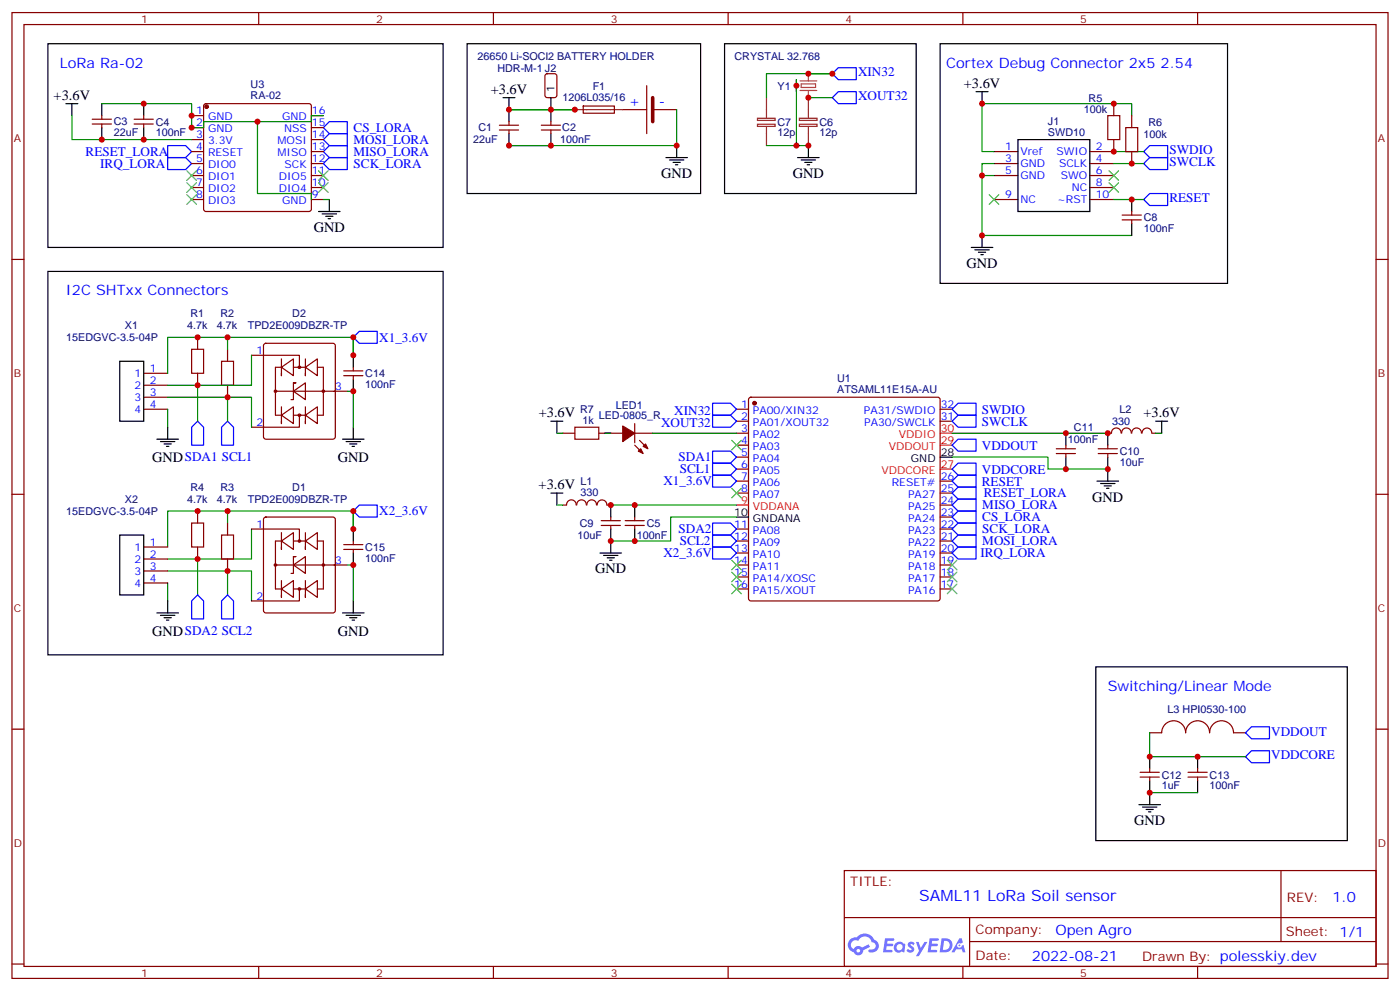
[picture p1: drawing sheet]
<svg xmlns="http://www.w3.org/2000/svg" width="412mm" height="292mm" viewBox="0 0 412 292" stroke-linecap="round" stroke-linejoin="round" font-family="sans-serif">
<g fill="none" stroke="#870000" stroke-width=".35">
<path d="M3.5 3.7h405.4v284.3h-405.4zM7.1 7.2h398.2v277.3h-398.2zM76.2 3.7v3.5M145.3 3.7v3.5M214.5 3.7v3.5M283.6 3.7v3.5M352.8 3.7v3.5M3.5 76.4h3.6M405.3 76.4h3.6M3.5 145.5h3.6M405.3 145.5h3.6M3.5 214.7h3.6"/>
<path d="M405.3 214.7h3.6M248.7 256.3h156.6v28.2h-156.6zM377.3 256.3v20.9M248.7 270.1h156.5M285.6 277.2h119.6M285.6 270.1v14.2M3.5 283.8h3.6M76.2 284.5v3.5M145.3 284.5v3.5M214.5 284.5v3.5M283.6 284.5v3.5M352.8 284.5v3.5"/>
<path d="M405.3 283.8h3.6"/>
</g>
<g fill="#5487ff">
<path d="M267.7 277.5a1.22 1.22 0 0 1 1.7 .2l-.4 .6a.47 .47 0 0 0-.3-.4 .47 .47 0 0 0-.5 .2l.1 .2a1.14 1.14 0 0 1 .8 1.8 1.14 1.14 0 0 1-1.9 0l-.2-.2 .5-.6 .7 .5a.29 .29 0 0 0 .3-.3 .29 .29 0 0 0-.2-.3 1.04 1.04 0 0 1-.6-1.7z"/>
<path d="M260.7 276.2h2.4l.3 .2-.2 .5-1.8 .1-.1 .8h1.5l.3 .4-.3 .4h-1.6l-.2 1.1h1.7l.2 .3-.2 .3-2.6 .1z"/>
<path d="M273.8 276.2h2.4l.3 .2-.1 .5-1.8 .1-.2 .8h1.6l.3 .4-.4 .4-1.6-.1-.1 1.1 1.7 .1 .2 .3-.2 .3-2.6 .1z"/>
<path d="M282.6 276.2h.7l.3 1.3-.6 .3a.69 .69 0 0 0-1 .3 .69 .69 0 0 0 .4 .9 .69 .69 0 0 0 .9-.6l.5-.2 .6 2.2h-.8l-.2-.9h-1.8l-.5 .9h-.8z"/>
<path d="M269.8 277.3h.8l.6 1.8 1.1-1.8h.9l-2.6 4.2h-.8l.9-1.5z"/>
<path d="M277.4 276.2l-.6 4.2h1.3a2.11 2.11 0 0 0 2.5-2.1 2.11 2.11 0 0 0-2.5-2.1zM278.1 277a1.39 1.39 0 0 1 1.7 1.4 1.39 1.39 0 0 1-1.8 1.2h-.3z"/>
<path d="M263.7 277.8a1.54 1.54 0 0 0-.1 2.2 1.54 1.54 0 0 0 2.2 .1l.6 .3 .3-2.3-.2-.3h-.4a1.49 1.49 0 0 0-2.4 0zM264 278.8a.94 .94 0 0 1 1.8 0 .94 .94 0 0 1-1.8 0z"/>
<path d="M250.4 276.6a2.18 2.18 0 0 0 1.1 3.7 1.44 1.44 0 0 0 1.6 .9 1.44 1.44 0 0 0 1.2-1.4l2-1.1-.5-.7-1.9 1a1.47 1.47 0 0 0-2.4 .4 1.39 1.39 0 0 1-.7-1.9 1.39 1.39 0 0 1 2-.5 2.12 2.12 0 0 1 2.2-1.3 2.12 2.12 0 0 1 1.9 1.7 1.14 1.14 0 0 1 1.1 1.4 1.14 1.14 0 0 1-1.7 .7 .43 .43 0 0 0-.5 .4 .43 .43 0 0 0 .4 .5 1.98 1.98 0 0 0 2.5-1.2 1.98 1.98 0 0 0-1.2-2.6 3.1 3.1 0 0 0-5.3-.6l-.9 .1zM252.3 279.9a.55 .55 0 0 1 1.1 0 .55 .55 0 0 1-1.1 0z"/>
<circle cx="282.6" cy="278.3" r=".26"/>
</g>
<g fill="none" stroke="#870000" stroke-width=".35">
<path d="M56.4 34h3.6M56.4 37.6h3.6M60.2 30.7l.5-.2h30.3l.5 .2 .2 .5v30.4l-.2 .5-.5 .2h-30.3l-.5-.3-.2-.4v-30.4zM91.7 34h3.5M91.7 37.6h3.5M56.4 41.1h3.6M56.4 44.6h3.6M56.4 48.2h3.6M56.4 51.7h3.6M56.4 55.2h3.6M56.4 58.7h3.6M91.7 41.1h3.5"/>
<path d="M91.7 44.6h3.5M91.7 48.2h3.5M91.7 51.7h3.5M91.7 55.2h3.5M91.7 58.7h3.5M292.8 44.6h7.1M292.8 48.2h7.1M292.8 51.7h7.1M292.8 58.7h7.1M321 44.6h7.1M321 48.2h7.1M321 51.7h7.1"/>
<path d="M321 55.2h7.1M321 58.7h7.1M58.2 99.3v3.5M56.4 102.8h3.6v7.1h-3.6zM58.2 109.9v3.5M65.3 106.4h3.5v7h-3.5zM67 102.8v3.6M67 113.4v3.5M74.1 104.6h14.1v3.5M77.8 101.3l.5-.2h19.8l.5 .2 .2 .5v26.8l-.3 .5-.4 .2h-19.8l-.5-.2-.2-.5v-26.8zM81.1 115.2h17.7h-.4M82.9 108.1l3.5-2.4v4.9z"/>
<path d="M82.9 105.7v4.9v-.7M82.9 119.8v4.9v-.7M82.9 108.1h-1.8v14.1h1.8M86.4 115.2l3.6-2.5v5zM86.4 112.7h.7h-.7v5h-.7M86.4 108.1h3.6M90 108.1l3.5-2.4v4.9zM90 105.7v4.9v-.7M90 119.8v4.9v-.7M93.5 108.1h1.7v14.1h-1.7M98.8 115.2h3.5M220.7 117.2l.5-.3h55l.5 .3 .2 .5v58.5l-.2 .5-.5 .2h-55l-.5-.2-.2-.5v-58.5z"/>
<path d="M82.9 122.2l3.5-2.4v4.9zM86.4 122.2h3.6M88.2 122.2v3.6h-14.1M90 122.2l3.5-2.4v4.9zM217 120.5h3.5M217 124h3.5M217 127.5h3.5M217 131.1h3.5M217 134.6h3.5M217 138.1h3.5M276.9 120.5h3.6M276.9 124h3.6"/>
<path d="M217 141.6h3.5M217 145.2h3.5M217 155.8h3.5M217 159.3h3.5M276.9 141.6h3.6M276.9 145.2h3.6M276.9 155.8h3.6M276.9 159.3h3.6M276.9 152.2h3.6M276.9 148.7h3.6M217 162.8h3.5M217 166.3h3.5"/>
<path d="M217 169.9h3.5M217 173.4h3.5M276.9 162.8h3.6M276.9 166.3h3.6M276.9 169.9h3.6M276.9 173.4h3.6"/>
<circle cx="81.1" cy="115.2" r=".35"/>
<circle cx="88.2" cy="108.1" r=".35"/>
<circle cx="95.3" cy="115.2" r=".35"/>
<circle cx="88.2" cy="122.2" r=".35"/>
</g>
<g fill="#870000" stroke="#870000" stroke-width=".35">
<circle cx="222.2" cy="118.7" r=".53"/>
<circle cx="60.9" cy="31.4" r=".53"/>
</g>
<path d="M276.9 138.1h3.6M276.9 131.1h3.6M276.9 127.5h3.6M217 148.7h3.5" fill="none" stroke="#f00" stroke-width=".35"/>
<g fill="none" stroke="#000" stroke-width=".35">
<path d="M14.1 12.9h116.4v59.9h-116.4zM19.4 30.5h3.5M21.2 30.5v3.5M97 58.7v3.6M299.9 41.1h21.1v21.2h-21.1zM93.8 62.3h6.4M94.9 63h4.2M96 63.7h2.1M96.7 64.4h.7M46.2 129.3h6.4M47.3 130h4.2M48.3 130.7h2.1"/>
<path d="M49 131.4h.7M49.4 125.8v3.5M276.9 134.6h3.6M217 152.2h3.5"/>
</g>
<path d="M95.2 37.6l1.8-1.8h5.3v3.5h-5.3zM49.4 46.4h5.3l1.7 1.8-1.7 1.7h-5.3zM49.4 42.9h5.3l1.7 1.7-1.7 1.8h-5.3zM95.2 41.1l1.8-1.8h5.3v3.6h-5.3zM95.2 44.6l1.8-1.7h5.3v3.5h-5.3zM95.2 48.2l1.8-1.8h5.3v3.5h-5.3zM58.2 124l1.8 1.8v5.3h-3.6v-5.3zM67 124l1.8 1.8v5.3h-3.5v-5.3z" fill="none" stroke="#00f" stroke-width=".35"/>
<path d="M55 53.8l2.9 2.8M55 57.3l2.9 2.8M57.9 53.8l-2.9 2.8M57.9 57.3l-2.9 2.8M93.8 53.8l2.9 2.8M93.8 50.3l2.9 2.8M96.7 53.8l-2.9 2.8M96.7 50.3l-2.9 2.8" fill="none" stroke="#3c3" stroke-width=".35"/>
<path d="M235.7 23.8h4.9M235.7 26.6h4.9M236 24.7h4.2v1.1h-4.2zM238.1 21.7v2.1M238.1 26.6v2.2" fill="none" stroke="#a64a4a" stroke-width=".35"/>
<g fill="#a64a4a">
<circle cx="238.1" cy="21.7" r=".18"/>
<circle cx="238.1" cy="28.8" r=".18"/>
</g>
<circle cx="234.6" cy="25.2" r=".18" fill="#870000"/>
<g fill="none" stroke="#000" stroke-width=".35">
<path d="M137.6 12.9h68.8v44.1h-68.8zM213.4 12.9h56.5v44.1h-56.5zM276.9 12.9h84.7v70.5h-84.7zM30 30.5v3.5M30 37.6v3.5M42.3 30.5v3.5M42.3 37.6v3.5M148.2 28.8h3.5M149.9 28.8v7M149.9 39.3v3.6M162.3 28.8v7M162.3 39.3v3.6"/>
<path d="M234.6 23.5v3.5M287.5 27h3.5M289.3 27v3.5M196.1 46.4h6.4M197.2 47.1h4.2M198.3 47.8h2.1M199 48.5h.7M199.3 42.9v3.5M234.9 46.4h6.4M236 47.1h4.2M237.1 47.8h2.1M237.8 48.5h.7"/>
<path d="M238.1 42.9v3.5M333.4 58.7v3.6M14.1 79.9h116.4v112.9h-116.4zM286.1 72.8h6.4M287.2 73.6h4.2M288.2 74.3h2.1M288.9 75h.7M289.3 69.3v3.5M333.4 65.8v3.5M35.3 106.4h7v17.6h-7zM104.1 104.6v3.5M104.1 111.7v3.5"/>
<path d="M100.9 129.3h6.3M102 130h4.2M103 130.7h2.1M103.7 131.4h.7M104.1 125.8v3.5M162.3 124h3.5M164 124v3.5M314 127.5v3.6M314 134.6v3.5M326.3 127.5v3.6M326.3 134.6v7M340.4 124h3.6"/>
<path d="M342.2 124v3.5M35.3 157.5h7v17.7h-7zM104.1 155.8v3.5M162.3 145.2h3.5M164 145.2v3.5M179.9 148.7v3.5M179.9 155.8v7M187 148.7v3.5M187 155.8v3.5M323.1 141.6h6.4M324.2 142.3h4.2M325.3 143.1h2.1"/>
<path d="M326 143.8h.7M49.4 176.9v3.5M104.1 162.8v3.5M104.1 176.9v3.5M176.7 162.8h6.4M177.8 163.5h4.2M178.9 164.2h2.1M179.6 164.9h.7M46.2 180.4h6.4M47.3 181.2h4.2M48.3 181.9h2.1M49 182.6h.7"/>
<path d="M100.9 180.4h6.3M102 181.2h4.2M103 181.9h2.1M103.7 182.6h.7M322.8 196.3h74.1v51.2h-74.1zM335.5 236.9h6.3M336.5 237.6h4.3M337.6 238.3h2.1M338.3 239h.7M338.7 222.8v3.5M338.7 229.8v7.1M352.8 222.8v3.5"/>
<path d="M352.8 229.8v3.6"/>
</g>
<g fill="none" stroke="#870000" stroke-width=".35">
<path d="M27.2 36.5h5.6M27.2 35.1h5.6M30 34v1.1M30 36.5v1.1M39.5 36.5h5.7M39.5 35.1h5.7M42.3 34v1.1M42.3 36.5v1.1M147.1 38.3h5.7M147.1 36.9h5.7M149.9 35.8v1.1M149.9 38.3v1"/>
<path d="M159.5 38.3h5.6M159.5 36.9h5.6M160.7 21.9l.5-.2h2.1l.7 .4v5.9l-.4 .7-2.4 .1-.6-.5-.1-5.9zM162.3 35.8v1.1M162.3 38.3v1M171.8 31.2h9.1l.1 2.1h-9.2zM183.4 32.3h7.1M190.5 25.2v14.1M192.3 32.3h7M326.3 34h3.5v7.1h-3.5zM328.1 30.5v3.5M331.6 37.6h3.5v7h-3.5z"/>
<path d="M333.4 34v3.6M328.1 41.1v3.5M333.4 44.6v3.6M330.6 64.7h5.6M330.6 63.3h5.6M333.4 62.3v1M333.4 64.7v1.1M42.3 109.9h7.1M42.3 113.4h7.1M42.3 116.9h7.1M101.2 110.6h5.7M101.2 109.2h5.7"/>
<path d="M104.1 108.1v1.1M104.1 110.6v1.1M42.3 120.5h7.1M165.8 127.5h3.5M169.3 125.8h7.1v3.5h-7.1zM176.4 127.5h7M187 127.5h5.3M311.1 133.5h5.7M311.1 132.1h5.7M314 131.1v1M314 133.5v1.1M323.5 133.5h5.6"/>
<path d="M323.5 132.1h5.6M326.3 127.5h1.1M326.3 131.1v1M326.3 133.5v1.1M327.4 127.5a1.41 1.41 0 0 1 1.4-1.5 1.41 1.41 0 0 1 1.4 1.5M330.4 127.5a1.41 1.41 0 0 1 1.4-1.5 1.41 1.41 0 0 1 1.4 1.5M333.4 127.5a1.41 1.41 0 0 1 1.4-1.5 1.41 1.41 0 0 1 1.4 1.5M336.4 127.5a1.41 1.41 0 0 1 1.5-1.5 1.41 1.41 0 0 1 1.4 1.5M339.4 127.5h1M56.4 154h3.6v7h-3.6zM58.2 150.5v3.5M65.3 157.5h3.5v7.1h-3.5z"/>
<path d="M67 154v3.5M74.1 155.8h14.1v3.5M77.8 152.4l.5-.2h19.8l.5 .2 .2 .5v26.8l-.3 .5-.4 .2h-19.8l-.5-.2-.2-.5v-26.8zM82.9 159.3l3.5-2.5v4.9zM82.9 156.8v4.9v-.7M82.9 159.3h-1.8v14.1h1.8M86.4 159.3h3.6M90 159.3l3.5-2.5v4.9zM90 156.8v4.9v-.7M93.5 159.3h1.7v14.1h-1.7M104.1 159.3v1M169.7 148.7a1.41 1.41 0 0 0-1.4-1.5 1.41 1.41 0 0 0-1.4 1.5h-1.1"/>
<path d="M169.9 148.7a1.41 1.41 0 0 1 1.4-1.5 1.41 1.41 0 0 1 1.4 1.5M172.9 148.7a1.41 1.41 0 0 1 1.4-1.5 1.41 1.41 0 0 1 1.4 1.5M175.9 148.7a1.41 1.41 0 0 1 1.4-1.5 1.41 1.41 0 0 1 1.4 1.5M177.1 154.7h5.6M177.1 153.3h5.6M178.9 148.7h1M179.9 152.2v1.1M179.9 154.7v1.1M184.1 154.7h5.7M184.1 153.3h5.7M187 152.2v1.1M187 154.7v1.1"/>
<path d="M42.3 161h7.1M42.3 164.6h7.1M42.3 168.1h7.1M42.3 171.6h7.1M58.2 161v3.6M67 164.6v3.5M81.1 166.3h17.7h-.4M82.9 173.4l3.5-2.5v5zM82.9 170.9v5v-.7M86.4 166.3l3.6-2.4v4.9zM86.4 163.9h.7h-.7v4.9h-.7M86.4 173.4h3.6"/>
<path d="M88.2 173.4v3.5h-14.1M90 173.4l3.5-2.5v5zM90 170.9v5v-.7M98.8 166.3h3.5M101.2 161.7h5.7M101.2 160.3h5.7M104.1 161.7v1.1M338.7 215.7h3.5a3.5 3.5 0 0 1 3.5-3.5 3.5 3.5 0 0 1 3.5 3.5 3.5 3.5 0 0 1 3.6-3.5 3.5 3.5 0 0 1 3.5 3.5 3.5 3.5 0 0 1 3.5-3.5 3.5 3.5 0 0 1 3.6 3.5h3.5M335.8 228.8h5.7M335.8 227.4h5.7M338.7 226.3v1.1M338.7 228.8v1"/>
<path d="M350 228.8h5.6M350 227.4h5.6M352.8 226.3v1.1M352.8 228.8v1"/>
<circle cx="88.2" cy="159.3" r=".35"/>
<circle cx="81.1" cy="166.3" r=".35"/>
<circle cx="88.2" cy="173.4" r=".35"/>
<circle cx="95.3" cy="166.3" r=".35"/>
</g>
<path d="M192.3 28.8v7" fill="none" stroke="#870000" stroke-width="1.1"/>
<g fill="none" stroke="#008700" stroke-width=".35">
<path d="M21.2 34v7.1h35.2M30 30.5h26.4v7.1h3.6v-1.8h15.8M95.2 34h-3.5v1.8h-15.9v21.2h15.9v1.7M149.9 32.3h19.4M199.3 32.3v10.6h-49.4h12.4M234.6 23.5v19.4M238.1 21.7h7.1h-19.4v7.1M238.1 28.8h7.1M333.4 34v-3.5h-44.1v14.1h3.5M95.2 58.7h1.8M225.8 42.9h12.3M289.3 51.7h3.5"/>
<path d="M292.8 48.2h-3.5v21.1h44.1M328.1 58.7h8.8M328.1 44.6h8.8M328.1 48.2h8.8M67 99.3h37.1v5.3v-5.3M49.4 116.9h24.7v8.9M58.2 113.4v10.6M67 102.8v-3.5h-17.6v10.6M67 116.9v7.1M74.1 104.6v8.8h-24.7M102.3 115.2h1.8v10.6M49.4 120.5v5.3"/>
<path d="M164 127.5h1.8M178.2 127.5h1.7M192.3 127.5h24.7M280.5 134.6h28.2v3.5h17.6M280.5 127.5h45.8M340.4 127.5h1.8M67 154v-3.5h-17.6v10.5M67 150.5h37.1v5.3v-5.3M74.1 155.8v8.8h-24.7M164 148.7h1.8M179.9 148.7h37.1M217 152.2h-19.4v7.1h-17.7"/>
<path d="M49.4 168.1h24.7v8.8M49.4 171.6v5.3M58.2 164.6v10.6M67 168.1v7.1M102.3 166.3h1.8v10.6M338.7 215.7v7.1h28.2M338.7 233.4h14.1"/>
</g>
<g fill="none" stroke="#00f" stroke-width=".35">
<path d="M245.2 21.7l1.7-1.8h5.3v3.6h-5.3zM245.2 28.8l1.7-1.8h5.3v3.5h-5.3zM336.9 58.7l1.8-1.7h5.3v3.5h-5.3zM336.9 48.2l1.8-1.8h5.3v3.5h-5.3zM338.7 42.9h5.3v3.5h-5.3l-1.8-1.8zM104.1 99.3l1.7-1.8h5.3v3.6h-5.3zM209.9 118.7h5.3l1.8 1.8-1.8 1.7h-5.3zM209.9 122.2h5.3l1.8 1.8-1.8 1.8h-5.3zM209.9 132.8h5.3l1.8 1.8-1.8 1.7h-5.3zM209.9 136.3h5.3l1.8 1.8-1.8 1.8h-5.3zM209.9 139.9h5.3l1.8 1.7-1.8 1.8h-5.3zM280.5 120.5l1.7-1.8h5.3v3.5h-5.3z"/>
<path d="M282.2 122.2h5.3v3.6h-5.3l-1.7-1.8zM282.2 139.9h5.3v3.5h-5.3l-1.7-1.8zM282.2 129.3h5.3v3.5h-5.3l-1.7-1.7zM282.2 136.3h5.3v3.6h-5.3l-1.7-1.8zM104.1 150.5l1.7-1.8h5.3v3.5h-5.3zM209.9 154h5.3l1.8 1.8-1.8 1.7h-5.3zM209.9 157.5h5.3l1.8 1.8-1.8 1.7h-5.3zM280.5 159.3l1.7-1.8h5.3v3.5h-5.3zM280.5 152.2l1.7-1.7h5.3v3.5h-5.3zM280.5 145.2l1.7-1.8h5.3v3.5h-5.3zM282.2 154h5.3v3.5h-5.3l-1.7-1.7zM282.2 146.9h5.3v3.6h-5.3l-1.7-1.8z"/>
<path d="M58.2 175.2l1.8 1.7v5.3h-3.6v-5.3zM67 175.2l1.8 1.7v5.3h-3.5v-5.3zM209.9 161h5.3l1.8 1.8-1.8 1.8h-5.3zM282.2 161h5.3v3.6h-5.3l-1.7-1.8zM366.9 215.7l1.8-1.7h5.2v3.5h-5.2zM366.9 222.8l1.8-1.8h5.2v3.5h-5.2z"/>
</g>
<path d="M169.3 32.3h14.1M223.1 34.8h5.2v.7h-5.2zM223.1 36.6h5.2v.6h-5.2zM225.8 28.8v5.9M225.8 37.2v5.7M235.5 34.8h5.2v.7h-5.2zM235.5 36.6h5.2v.6h-5.2zM238.1 28.8v5.9M238.1 37.2v5.7" fill="none" stroke="#8c2424" stroke-width=".35"/>
<g fill="none" stroke="#3c3" stroke-width=".35">
<path d="M55 50.3l2.9 2.8M57.9 50.3l-2.9 2.8M291.4 57.3l2.8 2.8M294.2 57.3l-2.8 2.8M326.7 53.8l2.8 2.8M326.7 50.3l2.8 2.8M329.5 53.8l-2.8 2.8M329.5 50.3l-2.8 2.8M215.5 129.6l2.9 2.9M218.4 129.6l-2.9 2.9M215.5 143.8l2.9 2.8M218.4 143.8l-2.9 2.8"/>
<path d="M215.5 164.9l2.9 2.8M215.5 168.5l2.9 2.8M215.5 172l2.9 2.8M218.4 164.9l-2.9 2.8M218.4 168.5l-2.9 2.8M218.4 172l-2.9 2.8M279 164.9l2.9 2.8M279 168.5l2.9 2.8M279 172l2.9 2.8M281.9 164.9l-2.9 2.8M281.9 168.5l-2.9 2.8M281.9 172l-2.9 2.8"/>
</g>
<g fill="#870000" stroke="#870000" stroke-width=".35">
<path d="M183.4 125.4l3.6 2.1-3.6 2.5z"/>
<path d="M187 124.7v5.7z"/>
<path d="M187 131.1l1.4 1.4z"/>
<path d="M188.4 129.6l1.4 1.5z"/>
<path d="M188 132.8l.7-.7 .7 1.4z"/>
<path d="M189.4 131.4l.7-.7 .8 1.4z"/>
</g>
<g fill="#c00">
<circle cx="58.2" cy="113.4" r=".88"/>
<circle cx="67" cy="116.9" r=".88"/>
<circle cx="58.2" cy="99.3" r=".88"/>
<circle cx="58.2" cy="150.5" r=".88"/>
<circle cx="67" cy="168.1" r=".88"/>
<circle cx="58.2" cy="164.6" r=".88"/>
<circle cx="56.4" cy="34" r=".88"/>
<circle cx="42.3" cy="30.5" r=".88"/>
<circle cx="30" cy="41.1" r=".88"/>
<circle cx="42.3" cy="41.1" r=".88"/>
<circle cx="238.1" cy="42.9" r=".88"/>
<circle cx="238.1" cy="21.7" r=".88"/>
<circle cx="245.2" cy="21.7" r=".88"/>
<circle cx="238.1" cy="28.8" r=".88"/>
<circle cx="328.1" cy="44.6" r=".88"/>
<circle cx="333.4" cy="48.2" r=".88"/>
<circle cx="328.1" cy="30.5" r=".88"/>
<circle cx="289.3" cy="30.5" r=".88"/>
<circle cx="289.3" cy="51.7" r=".88"/>
<circle cx="289.3" cy="69.3" r=".88"/>
<circle cx="333.4" cy="58.7" r=".88"/>
<circle cx="179.9" cy="148.7" r=".88"/>
<circle cx="179.9" cy="159.3" r=".88"/>
<circle cx="326.3" cy="127.5" r=".88"/>
<circle cx="326.3" cy="138.1" r=".88"/>
<circle cx="338.7" cy="222.8" r=".88"/>
<circle cx="352.8" cy="222.8" r=".88"/>
<circle cx="338.7" cy="233.4" r=".88"/>
<circle cx="67" cy="99.3" r=".88"/>
<circle cx="104.1" cy="99.3" r=".88"/>
<circle cx="67" cy="150.5" r=".88"/>
<circle cx="104.1" cy="150.5" r=".88"/>
<circle cx="104.1" cy="115.2" r=".88"/>
<circle cx="104.1" cy="166.3" r=".88"/>
<circle cx="104.1" cy="104.6" r=".88"/>
<circle cx="104.1" cy="155.8" r=".88"/>
<circle cx="187" cy="159.3" r=".88"/>
<circle cx="187" cy="148.7" r=".88"/>
<circle cx="199.3" cy="42.9" r=".88"/>
<circle cx="314" cy="127.5" r=".88"/>
<circle cx="314" cy="138.1" r=".88"/>
<circle cx="75.8" cy="35.8" r=".88"/>
<circle cx="56.4" cy="37.6" r=".88"/>
<circle cx="234.6" cy="42.9" r=".88"/>
<circle cx="234.6" cy="25.2" r=".88"/>
<circle cx="169.3" cy="32.3" r=".88"/>
<circle cx="149.9" cy="42.9" r=".88"/>
<circle cx="149.9" cy="32.3" r=".88"/>
<circle cx="162.3" cy="42.9" r=".88"/>
<circle cx="162.3" cy="32.3" r=".88"/>
</g>
<text font-size="4.6" fill="#00f" x="270.8" y="265.3">SAML11 LoRa Soil sensor</text>
<g font-size="4.2" fill="#00f">
<text x="17.6" y="19.9">LoRa Ra-02</text>
<text x="278.7" y="19.9">Cortex Debug Connector 2x5 2.54</text>
<text x="185.2" y="31.2">+</text>
<text x="194" y="31.3">-</text>
<text x="19.4" y="87">I2C SHTxx Connectors</text>
<text x="326.3" y="203.4">Switching/Linear Mode</text>
<text x="392.5" y="265.6">1.0</text>
<text x="310.9" y="275.1">Open Agro</text>
<text x="304" y="282.9">2022-08-21</text>
</g>
<g font-size="4.2">
<text x="15.8" y="29.4">+3.6V</text>
<text x="144.6" y="27.6">+3.6V</text>
<text x="283.9" y="25.9">+3.6V</text>
<text x="194.8" y="52.4">GND</text>
<text x="233.6" y="52.4">GND</text>
<text x="92.4" y="68.3">GND</text>
<text x="284.7" y="78.9">GND</text>
<text x="158.7" y="122.9">+3.6V</text>
<text x="336.8" y="122.9">+3.6V</text>
<text x="44.8" y="136">GNDSDA1 SCL1</text>
<text x="99.5" y="136">GND</text>
<text x="158.7" y="144">+3.6V</text>
<text x="321.7" y="147.7">GND</text>
<text x="175.3" y="168.8">GND</text>
<text x="44.8" y="187.2">GNDSDA2 SCL2</text>
<text x="99.5" y="187.2">GND</text>
<text x="334.1" y="242.9">GND</text>
</g>
<g font-size="3.9" fill="#00f">
<text x="252.8" y="22.5">XIN32</text>
<text x="252.8" y="29.5">XOUT32</text>
<text x="104.1" y="38.8">CS_LORA</text>
<text x="25.2" y="45.9">RESET_LORA</text>
<text x="104.1" y="42.3">MOSI_LORA</text>
<text x="104.1" y="45.9">MISO_LORA</text>
<text x="344.5" y="45.4">SWDIO</text>
<text x="29.5" y="49.4">IRQ_LORA</text>
<text x="104.1" y="49.4">SCK_LORA</text>
<text x="344.5" y="49">SWCLK</text>
<text x="344.5" y="59.6">RESET</text>
<text x="111.7" y="100.6">X1_3.6V</text>
<text x="194.7" y="125.8">XOUT32</text>
<text x="198.6" y="122.2">XIN32</text>
<text x="289.2" y="121.8">SWDIO</text>
<text x="289.2" y="125.3">SWCLK</text>
<text x="199.9" y="135.8">SDA1</text>
<text x="289.2" y="132.3">VDDOUT</text>
<text x="195.4" y="142.9">X1_3.6V</text>
<text x="200.2" y="139.4">SCL1</text>
<text x="289.2" y="142.9">RESET</text>
<text x="289.2" y="139.4">VDDCORE</text>
<text x="289.4" y="149.9">MISO_LORA</text>
<text x="289.8" y="146.4">RESET_LORA</text>
<text x="111.7" y="151.7">X2_3.6V</text>
<text x="289.4" y="153.5">CS_LORA</text>
<text x="199.9" y="157">SDA2</text>
<text x="200.2" y="160.5">SCL2</text>
<text x="289.4" y="160.5">MOSI_LORA</text>
<text x="289.4" y="157">SCK_LORA</text>
<text x="195.4" y="164.1">X2_3.6V</text>
<text x="288.8" y="164.1">IRQ_LORA</text>
<text x="374.5" y="216.5">VDDOUT</text>
<text x="374.5" y="223.6">VDDCORE</text>
</g>
<g font-size="3.9" fill="#800">
<text x="250.5" y="260.9">TITLE:</text>
<text x="379.1" y="265.6">REV:</text>
<text x="287.4" y="275.1">Company:</text>
<text x="378.7" y="275.7">Sheet: 1/1</text>
<text x="287.4" y="282.8">Date:</text>
<text x="336.4" y="282.8">Drawn By: polesskiy.dev</text>
</g>
<g font-size="3.2" fill="#800">
<text x="41.6" y="6.7">1</text>
<text x="110.8" y="6.7">2</text>
<text x="179.9" y="6.7">3</text>
<text x="249.1" y="6.7">4</text>
<text x="318.2" y="6.7">5</text>
<text x="4.1" y="41.8">A</text>
<text x="405.9" y="41.8">A</text>
<text x="4.1" y="110.9">B</text>
<text x="405.9" y="110.9">B</text>
<text x="4.1" y="180.1">C</text>
<text x="405.9" y="180.1">C</text>
<text x="4.1" y="249.2">D</text>
<text x="405.9" y="249.2">D</text>
<text x="41.6" y="287.5">1</text>
<text x="110.8" y="287.5">2</text>
<text x="179.9" y="287.5">3</text>
<text x="249.1" y="287.5">4</text>
<text x="318.2" y="287.5">5</text>
</g>
<g font-size="3.2" fill="#000080">
<text x="140.6" y="17.6">26650 Li-SOCl2 BATTERY HOLDER</text>
<text x="216.4" y="17.6">CRYSTAL 32.768</text>
<text x="146.5" y="21.1">HDR-M-1 J2</text>
<text x="73.8" y="29.2">RA-02</text>
<text x="73.8" y="26">U3</text>
<text x="165.7" y="29.9">1206L035/16</text>
<text x="174.6" y="26.4">F1</text>
<text x="229.1" y="26.4">Y1</text>
<text x="320.7" y="29.9">R5</text>
<text x="319.2" y="33.4">100k</text>
<text x="33.5" y="40.1">22uF</text>
<text x="33.5" y="36.9">C3</text>
<text x="45.9" y="40.1">100nF</text>
<text x="45.9" y="37">C4</text>
<text x="140.9" y="38.7">C1</text>
<text x="165.6" y="38.7">C2</text>
<text x="229" y="40.1">12p</text>
<text x="229" y="37">C7</text>
<text x="241.4" y="40.1">12p</text>
<text x="241.4" y="37">C6</text>
<text x="308.7" y="39.9">SWD10</text>
<text x="308.7" y="36.8">J1</text>
<text x="336.9" y="40.5">100k</text>
<text x="338.3" y="37">R6</text>
<text x="139.4" y="42.2">22uF</text>
<text x="165" y="42.2">100nF</text>
<text x="336.9" y="65.2">C8</text>
<text x="336.9" y="68.4">100nF</text>
<text x="56.1" y="93.4">R1</text>
<text x="64.9" y="93.4">R2</text>
<text x="86.1" y="93.4">D2</text>
<text x="19.5" y="100.4">15EDGVC-3.5-04P</text>
<text x="36.8" y="96.9">X1</text>
<text x="55.1" y="96.9">4.7k</text>
<text x="63.9" y="96.9">4.7k</text>
<text x="73" y="96.9">TPD2E009DBZR-TP</text>
<text x="107.6" y="111">C14</text>
<text x="246.6" y="112.4">U1</text>
<text x="107.6" y="114.2">100nF</text>
<text x="246.6" y="115.6">ATSAML11E15A-AU</text>
<text x="170.9" y="121.5">R7</text>
<text x="171.6" y="124.7">1k</text>
<text x="176.4" y="123.4">LED-0805_R</text>
<text x="181.4" y="120.4">LED1</text>
<text x="327.6" y="125.1">330</text>
<text x="329.8" y="121.6">L2</text>
<text x="314.6" y="130.4">100nF</text>
<text x="316.4" y="126.9">C11</text>
<text x="329.8" y="137.1">10uF</text>
<text x="329.8" y="134">C10</text>
<text x="171" y="142.7">L1</text>
<text x="36.8" y="148.1">X2</text>
<text x="55.1" y="148.1">4.7k</text>
<text x="56.1" y="144.6">R4</text>
<text x="63.9" y="148.1">4.7k</text>
<text x="64.9" y="144.6">R3</text>
<text x="73" y="148">TPD2E009DBZR-TP</text>
<text x="86.1" y="144.6">D1</text>
<text x="171" y="146.1">330</text>
<text x="19.5" y="151.6">15EDGVC-3.5-04P</text>
<text x="170.8" y="155.1">C9</text>
<text x="190.5" y="155.1">C5</text>
<text x="170.1" y="158.6">10uF</text>
<text x="187.6" y="158.7">100nF</text>
<text x="107.6" y="165.4">100nF</text>
<text x="107.6" y="162.2">C15</text>
<text x="343.9" y="209.8">L3 HPI0530-100</text>
<text x="342.2" y="232.4">1uF</text>
<text x="342.2" y="229.2">C12</text>
<text x="356.3" y="232.4">100nF</text>
<text x="356.3" y="229.2">C13</text>
</g>
<g font-size="3.2">
<text x="163.3" y="27" transform="rotate(-90 163.3 27)">1</text>
<text x="268.3" y="136">GND</text>
<text x="277.1" y="134.2">28</text>
<text x="216.3" y="151.9">10</text>
<text x="221.8" y="153.6">GNDANA</text>
</g>
<g font-size="3.2" fill="#00f">
<text x="57.8" y="33.7">1</text>
<text x="61.3" y="35.5">GND</text>
<text x="83.1" y="35.5">GND</text>
<text x="91.9" y="33.7">16</text>
<text x="57.8" y="37.2">2</text>
<text x="57.8" y="40.7">3</text>
<text x="61.3" y="39">GND</text>
<text x="83.7" y="39">NSS</text>
<text x="91.9" y="40.7">14</text>
<text x="91.9" y="37.2">15</text>
<text x="57.8" y="44.3">4</text>
<text x="57.8" y="47.8">5</text>
<text x="61.3" y="42.5">3.3V</text>
<text x="61.3" y="46">RESET</text>
<text x="81.7" y="46">MISO</text>
<text x="81.7" y="42.5">MOSI</text>
<text x="91.9" y="47.8">12</text>
<text x="91.9" y="44.3">13</text>
<text x="296.1" y="44.3">1</text>
<text x="296.1" y="47.8">3</text>
<text x="300.6" y="45.7">Vref</text>
<text x="311.2" y="45.7">SWIO</text>
<text x="322.8" y="44.3">2</text>
<text x="322.8" y="47.8">4</text>
<text x="57.8" y="51.3">6</text>
<text x="61.3" y="49.6">DIO0</text>
<text x="61.3" y="53.1">DIO1</text>
<text x="82.1" y="53.1">DIO5</text>
<text x="83.8" y="49.6">SCK</text>
<text x="91.9" y="51.3">11</text>
<text x="296.1" y="51.3">5</text>
<text x="300.6" y="49.2">GND</text>
<text x="300.6" y="52.7">GND</text>
<text x="312" y="49.2">SCLK</text>
<text x="312.5" y="52.7">SWO</text>
<text x="322.8" y="51.3">6</text>
<text x="57.8" y="54.9">7</text>
<text x="57.8" y="58.4">8</text>
<text x="61.3" y="56.6">DIO2</text>
<text x="82.1" y="56.6">DIO4</text>
<text x="91.9" y="58.4">9</text>
<text x="91.9" y="54.9">10</text>
<text x="296.1" y="58.4">9</text>
<text x="300.6" y="59.8">NC</text>
<text x="311.4" y="59.8">~RST</text>
<text x="315.7" y="56.3">NC</text>
<text x="322.8" y="54.9">8</text>
<text x="322.8" y="58.4">10</text>
<text x="61.3" y="60.1">DIO3</text>
<text x="83.1" y="60.1">GND</text>
<text x="75.6" y="104.2">1</text>
<text x="39.6" y="110.9">1</text>
<text x="44.1" y="109.5">1</text>
<text x="44.1" y="113.1">2</text>
<text x="39.6" y="114.5">2</text>
<text x="39.6" y="118">3</text>
<text x="44.1" y="116.6">3</text>
<text x="98.8" y="114.8">3</text>
<text x="39.6" y="121.5">4</text>
<text x="44.1" y="120.1">4</text>
<text x="75.6" y="125.4">2</text>
<text x="218.3" y="120.1">1</text>
<text x="218.3" y="123.6">2</text>
<text x="221.8" y="121.9">PA00/XIN32</text>
<text x="221.8" y="125.4">PA01/XOUT32</text>
<text x="254.5" y="121.9">PA31/SWDIO</text>
<text x="254.6" y="125.4">PA30/SWCLK</text>
<text x="277.1" y="123.6">31</text>
<text x="277.1" y="120.1">32</text>
<text x="218.3" y="127.2">3</text>
<text x="218.3" y="130.7">4</text>
<text x="221.8" y="128.9">PA02</text>
<text x="218.3" y="134.2">5</text>
<text x="218.3" y="137.8">6</text>
<text x="221.8" y="132.5">PA03</text>
<text x="221.8" y="136">PA04</text>
<text x="218.3" y="141.3">7</text>
<text x="221.8" y="139.5">PA05</text>
<text x="221.8" y="143.1">PA06</text>
<text x="262.7" y="143.1">RESET#</text>
<text x="277.1" y="141.3">26</text>
<text x="218.3" y="144.8">8</text>
<text x="221.8" y="146.6">PA07</text>
<text x="267.5" y="146.6">PA27</text>
<text x="277.1" y="148.3">24</text>
<text x="277.1" y="144.8">25</text>
<text x="75.6" y="155.4">1</text>
<text x="216.3" y="155.4">11</text>
<text x="267.5" y="153.6">PA24</text>
<text x="267.5" y="150.1">PA25</text>
<text x="277.1" y="155.4">22</text>
<text x="277.1" y="151.9">23</text>
<text x="44.1" y="160.7">1</text>
<text x="216.3" y="158.9">12</text>
<text x="221.8" y="157.2">PA08</text>
<text x="221.8" y="160.7">PA09</text>
<text x="267.5" y="160.7">PA22</text>
<text x="267.5" y="157.2">PA23</text>
<text x="277.1" y="158.9">21</text>
<text x="39.6" y="162.1">1</text>
<text x="39.6" y="165.6">2</text>
<text x="44.1" y="164.2">2</text>
<text x="44.1" y="167.7">3</text>
<text x="98.8" y="166">3</text>
<text x="216.3" y="162.5">13</text>
<text x="216.3" y="166">14</text>
<text x="221.8" y="164.2">PA10</text>
<text x="221.8" y="167.7">PA11</text>
<text x="267.5" y="167.7">PA18</text>
<text x="267.5" y="164.2">PA19</text>
<text x="277.1" y="166">19</text>
<text x="277.1" y="162.5">20</text>
<text x="39.6" y="169.2">3</text>
<text x="39.6" y="172.7">4</text>
<text x="44.1" y="171.3">4</text>
<text x="216.3" y="169.5">15</text>
<text x="216.3" y="173">16</text>
<text x="221.8" y="171.3">PA14/XOSC</text>
<text x="267.5" y="171.3">PA17</text>
<text x="277.1" y="173">17</text>
<text x="277.1" y="169.5">18</text>
<text x="75.6" y="176.6">2</text>
<text x="221.8" y="174.8">PA15/XOUT</text>
<text x="267.5" y="174.8">PA16</text>
</g>
<g font-size="3.2" fill="#f00">
<text x="264.7" y="128.9">VDDIO</text>
<text x="277.1" y="130.7">29</text>
<text x="277.1" y="127.2">30</text>
<text x="261.8" y="132.5">VDDOUT</text>
<text x="277.1" y="137.8">27</text>
<text x="259.6" y="139.5">VDDCORE</text>
<text x="218.3" y="148.3">9</text>
<text x="221.8" y="150.1">VDDANA</text>
</g>
</svg>
